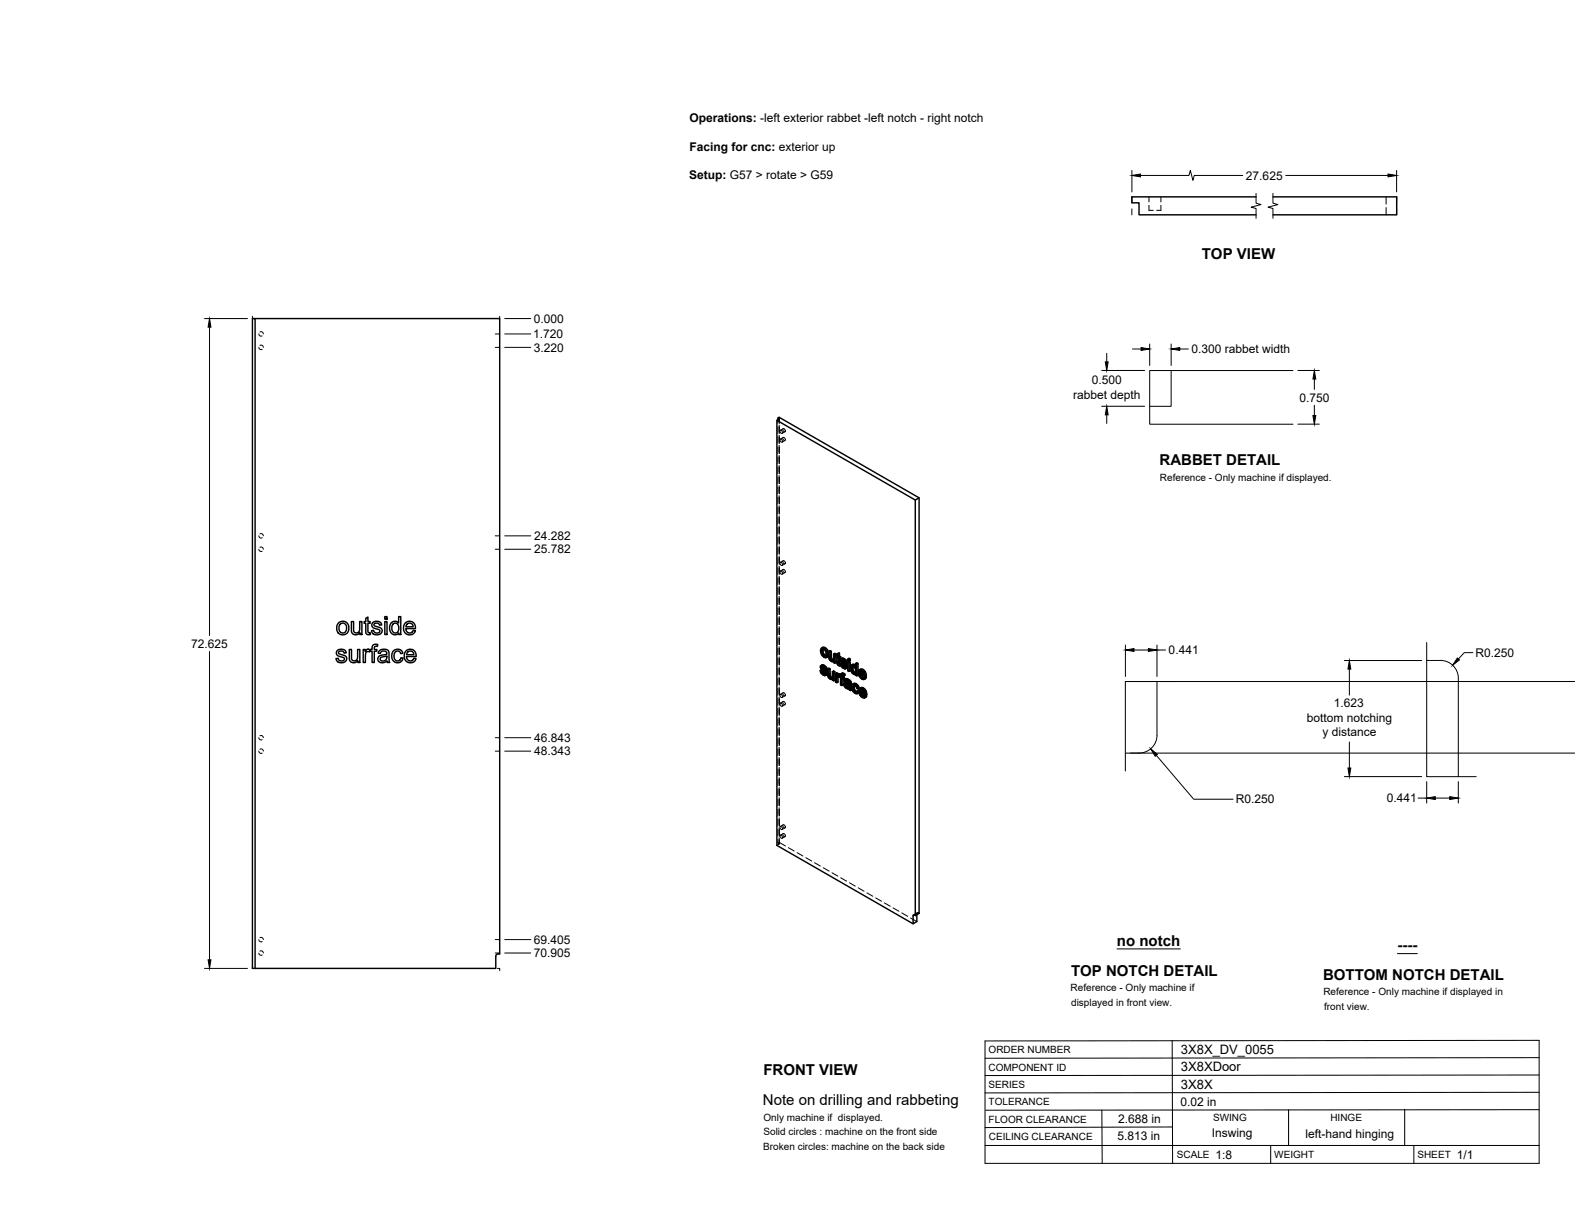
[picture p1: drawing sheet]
<svg xmlns="http://www.w3.org/2000/svg" width="559mm" height="432mm" viewBox="0 0 559 432" stroke-linecap="round" stroke-linejoin="round" font-family="sans-serif">
<!-- layer: Visible -->
<g fill="none" stroke="#000" stroke-width=".51">
<path d="M445.6 69.9h-44v2.1h2.5v4.2h41.5M451.7 69.9h43.8v6.3h-43.8M90.5 113h86.8v225.5h-.9l-.4 .4-.1 4.7h-86.3v-230.6h.9v230.6M275.6 149.1l49.1 28.3 1.4-.8M276 148.9v-.6l.4-.2 49.7 28.5v147.5l-1.4 .7M276 148.3l.5 .3-.9 .5v150.9l48.4 27.8M324.7 177.4v147.4M129.8 219.4l.7-.5v1.6h.8v.6h-.8v2.9l.3 .5h.5l.1 .6a1.14 1.14 0 0 1-1.3-.1 1.14 1.14 0 0 1-.3-1.2v-2.7h-.6v-.6h.6zM136.5 218.8h.8v.9h-.8zM119.7 230.8l.8-.4a1.71 1.71 0 0 1 2.4 1.2l-.8 .1a.93 .93 0 0 0-1-.9 .93 .93 0 0 0-.9 1.1l1 .4a1.53 1.53 0 0 1 1.8 1.8 2.03 2.03 0 0 1-2.1 1.1 2.03 2.03 0 0 1-1.7-1.5l.8-.1a1.08 1.08 0 0 0 1.1 1 1.08 1.08 0 0 0 1-1.1l-.4-.3a2.45 2.45 0 0 1-2.3-1.2zM120.2 220.9l.8-.4a2.33 2.33 0 0 1 2.8 2.8 2.33 2.33 0 0 1-3.7 1.3 2.95 2.95 0 0 1 .1-3.7zM120.6 221.5l.7-.4a1.73 1.73 0 0 1 1.7 1.8 1.73 1.73 0 0 1-1.7 1.7l-.3-.2a2.18 2.18 0 0 1-.4-2.9z"/>
<path d="M123.9 230.4h.8v2.6a1.14 1.14 0 0 0 1.2 1.5 1.14 1.14 0 0 0 1-1.6v-2.5h.8v4.7h-.7v-.7a1.64 1.64 0 0 1-2 .7 1.64 1.64 0 0 1-1.1-1.8zM124.7 220.5h.8v2.6a1.14 1.14 0 0 0 1.1 1.5 1.14 1.14 0 0 0 1-1.6v-2.5h.8v4.6h-.7v-.6a1.64 1.64 0 0 1-2 .7 1.64 1.64 0 0 1-1-1.8zM128.9 230.4h.7v.7a1.1 1.1 0 0 1 1.7-.5l.7-.2v-.4a1.33 1.33 0 0 1 .6-1.3 1.33 1.33 0 0 1 1.4 0l-.1 .6a.73 .73 0 0 0-1.1 .7v.4h.9v.7h-.9v4h-.8v-4h-.7v-.4l-.2 .6a.93 .93 0 0 0-1.1 0 .93 .93 0 0 0-.3 1l-.1 2.8h-.7zM132.2 221l.9-.5a1.7 1.7 0 0 1 2.3 1.2l-.7 .1a.96 .96 0 0 0-1-.8 .96 .96 0 0 0-.9 .9l.9 .5a1.5 1.5 0 0 1 1.8 1.9 2.03 2.03 0 0 1-2 1 2.03 2.03 0 0 1-1.7-1.5l.7-.2a1.08 1.08 0 0 0 1.2 1 1.08 1.08 0 0 0 1-1l-.4-.3a2.37 2.37 0 0 1-2.3-1.2zM134.5 231a2.17 2.17 0 0 1 3.5 .4l.3 3.7h-.8l-.2-.6a1.78 1.78 0 0 1-1.9 .7 1.78 1.78 0 0 1-1.4-1.6l.1-.2a1.76 1.76 0 0 1 1.7-1l.4-.1a.7 .7 0 0 0 1-.5 .7 .7 0 0 0-.8-.8 1.12 1.12 0 0 0-1.5 .9l-.7-.1zM135.1 233.3l2.1-.6a1.28 1.28 0 0 1-.7 1.7 1.28 1.28 0 0 1-1.6-.7zM136.5 220.5h.8v4.6h-.8zM138.8 221a1.73 1.73 0 0 1 2.6 .1v-2.3h.8v6.3h-.7v-.5l-.7 .5a2.21 2.21 0 0 1-2.3-.8 2.21 2.21 0 0 1-.2-2.4zM139.4 221.5l.4-.3a1.74 1.74 0 0 1 1.6 .9 1.74 1.74 0 0 1-.2 1.9 1.3 1.3 0 0 1-1.7 .4 1.3 1.3 0 0 1-.5-1.7zM139.6 231a1.96 1.96 0 0 1 3.3 .8l-.7 .1a1.29 1.29 0 0 0-1.7-.8 1.29 1.29 0 0 0-.7 1.8l.2 .8a1.17 1.17 0 0 0 1.2 .8 1.17 1.17 0 0 0 1-1.1l.8 .1-.3 .9a2.17 2.17 0 0 1-2.9 .4 2.17 2.17 0 0 1-.7-2.9zM143.8 221.1a2.14 2.14 0 0 1 2.5-.4 2.14 2.14 0 0 1 1.1 2.3h-3.4l.1 .7a1.3 1.3 0 0 0 1.3 .9 1.3 1.3 0 0 0 1.2-.9l.8 .1-.3 .6a2.32 2.32 0 0 1-3.2 .3 2.32 2.32 0 0 1-.4-3.2zM144 231a2.15 2.15 0 0 1 2.6-.4 2.15 2.15 0 0 1 1.1 2.3h-3.5l.2 .7a1.29 1.29 0 0 0 1.2 .9 1.29 1.29 0 0 0 1.2-.9l.8 .1-.3 .6a2.32 2.32 0 0 1-3.2 .3 2.32 2.32 0 0 1-.4-3.2z"/>
<path d="M144.4 221.4l1.3-.3a1.23 1.23 0 0 1 .9 1.3h-2.6zM144.7 231.4l.6-.4 .8 .1 .6 .5 .1 .7h-2.5zM291 237.9l.7 1.4 .8 .4 .5-.1M291.2 236.2l.6-.3 .7 .2 .6 .5 .4 .9-.5 .3-.1-.6M291.6 231.2v-.5a.92 .92 0 0 1 1.1 0 .92 .92 0 0 1 .4 1l-.2 1-.6 .1M291.6 237.7l-.6 .2 .4 .2M291.6 238.7l.5 .4 .4-.3M291.7 237.3l1 1 .5-.3M291.8 237.9l-.4 .2 .1 .4 .6-.1M291.8 235.9l-.6 .4-.1 .6 1.6 2.1M291.8 236.7l-.3 .3 .5-.2M291.8 232.2l.5 .6 .5-.3"/>
<path d="M291.9 238l.8 .9M292 236.7l.6 .7M292 236.3l.5 .4 .5-.2M292 230.9l-.4 .3v.5l.2 .5 .4-.3M292 236.8l.6 .8 .4 .2M292 236.8h-.5M292.1 235.9l-.8 .3M292.1 230.4l.1 1.4 .8 .8M292.1 237l-.4 .3-.2-.3M292.3 230l.9 .9 .5-.2M292.5 236.1l-.5 .2-.4-.1M292.5 236.7l.4 .5 .4-.2"/>
<path d="M292.7 239l-.2 .2-.4-.1M292.7 238.3l.3 .4 .5-.3M292.8 229.8l-.5 .2-.8-.1M292.9 237.7l.7 1.2-.1 .4-.6 .4M293 238.7l.1 .5 .5-.3M293.1 239.2l-.1 .4 .5-.3M293.2 230.9l.4 1.4 .4-.3M293.4 233.1a1.73 1.73 0 0 1-2.3-1.8l.2-1.1 .7-.5h.6l.7 .5 .6 1.1 .1 1-.1 .6-.7 .4M293.6 232.3l-.2 .8 .5-.2M293.6 237.3l.5 .3 .4-.3M294.1 237.6v2.2l.5-.2M294.1 239.8l.2 .4 .4-.2"/>
<path d="M294.5 231.4v2.2l.5-.3M294.5 233.6l.2 .4 .5-.3M294.7 234l.3 .3 .5-.2M295 231.1l-.5 .3-.4-.3M295 234.3l.4 .1M295.3 238.3l.5 .3 .4-.3M295.4 234.4l.2-.1zM295.7 234.1l-.7-.6v-2.4l-.5-.3-.4 .3 .1 2.7 .8 .9h.8M295.7 232.1l.5 .2 .4-.2M295.8 238.6v3l.4-.3v-3l-.4-.2-.5 .2v1.8l-.3 .5 .2-.1M295.8 234.7v.4l.4 .2M295.8 234.7l-.2 .1"/>
<path d="M296.2 232.3v3l.4-.2v-3l-.4-.3-.5 .3v2.1M296.6 233l.3 .2 .2 2.6 .8 .5 .3-.2M296.9 232.4l-.3 .2 .3 .2v-.8l.9-.3v1.1l.5 .2v.4l-.5 .3v-.4M297.3 239.9l-.4 .7 .4-.2M297.3 239.3v-.4l-.4-.2-.5 .3v3l.5 .2M297.3 238.9l-.5 .3-.4-.2M297.4 240l-.1 2-.4 .2v-1.6M297.4 240l.5 .2M297.4 240l-.4 .1M297.4 232v1l.4-.2M297.4 233l.4 .3 .5-.3M297.4 239.4l.4 .4"/>
<path d="M297.6 239.1l-.8 .5v-.4M297.6 235.7l.2 .1M297.8 231.7l-.9 .3M297.8 239.8v.4M297.8 239.9l-.1 .4M297.8 235.8l.1 .5M297.9 239.2l.3 .3M297.9 239.2l-.8 .2M297.9 235.2l-.5 .3v-2.1l.4 .3v1.4l.3 .4M297.9 235.4l-.5 .1M298.1 235.5l.7 1.4 .8 .4 .5-.1M298.1 235.5l-.6 .1"/>
<path d="M298.1 235.5h.1M298.1 235.7l-.3 .1M298.4 233.8l.5-.3 .9 .3 .8 1.3-.5 .3-.1-.6M298.4 239.1l.8-.3 .6 .4-.1 .4-.4 .3 .1-.4M298.6 234.4h.5l1 1M298.7 235.4l-.6 .1 .4 .2M298.7 236.3l.5 .4 .5-.2M298.8 234.9l1 1 .5-.3M298.9 235.5l-.4 .2 .1 .4 .6-.1M298.9 234.3l-.3 .4 .5-.3M298.9 233.5l-.6 .3-.1 .7 1.6 2.1M298.9 238.8l-.6 .4-.1 .8-.4-.2 .4-.3"/>
<path d="M298.9 239.2l.5 .3 .4-.3M299 235.6l.8 .9M299.1 234.3l.6 .7M299.1 239.8l.5 .5v.4l-.4 .2v-.4M299.1 234l.6 .4 .4-.3M299.2 236.7l.5 .1M299.2 233.5l-.8 .3M299.3 234.6l-.5 .3-.2-.2M299.3 239.9l-.6-.3v.6l.4-.2M299.4 238.9l-.5 .3-.4-.1M299.6 233.7l-.5 .3-.4-.2M299.7 234.4l.3 .4 .4-.2"/>
<path d="M299.8 236.6l-.1 .2M299.8 235.9l.3 .4 .5-.3M300 235.3l.6 .7 .1 .7-.7 .6M300.1 236.3l.1 .5 .5-.3M300.2 236.8l-.1 .4 .5-.3M300.8 235l.4 .2 .5-.2M300.8 233.8l.4 .3 .5-.3M301.2 234.7l.5 .3v3l-.5 .2v-3M301.2 234.7l-.4 .3v3l.4 .2M301.2 234.1v.6l.5-.3v-.6l-.5-.2-.4 .2v.6l.4 .3M302.1 236l.9-.3 .6 .3M302.4 238.3l.5 .5 .4-.2"/>
<path d="M302.4 236.5l.7 .2 .5 .9-.1 1.1-.6 .1M302.5 236.5l-.3 .8M302.6 237l-.4 .3v.5l.2 .5 .5-.3M302.7 236.5l.1 1.4 .7 .8M302.7 235.7l-.4 .2a2 2 0 0 0 1.2 3.4l.1-.1M302.8 236.1l.5 .3M303.3 235.8l-.5 .3-.5-.2M303.6 235.4l.4 .3 .4-.3M303.6 239.2v.4l.4 .2M303.6 239.2l-.2 .1M304 235.7v4.1l.4-.2v-4.2l-.4-.2-.4 .2v1.5l-.3-.5 .3-.1M305.2 239.9l.6 .6 .4-.3"/>
<path d="M305.5 238.4l-.5 .2 1.5 .9-.6-1.2a.5 .5 0 0 0-.6-.2 .5 .5 0 0 0-.3 .5M305.5 238.1v.3l.8 .5M305.5 239.4l1 .9M305.7 239.7l-.5 .2-.2-.9 1.9 1.2M305.8 237.8l.8 .9 .4-.3M306.2 237.5l-.4 .3-.9-.1M306.6 238.7l.3 1.3 .5-.2M294.3 240.2l.3 .4 .5-.3M294.6 240.6h.4M295.3 240.4l-.7-.7-.1-2.4-.4-.2-.5 .2 .1 2.5 .7 1.1 .6 .2 .4-.2M295.4 240.9v.4l.4 .3M295.4 240.9l-.2 .1"/>
<path d="M297.8 240.2l.4 .2v2.6l.5 .2M298.7 240.2l.5 .3 .4-.2M299.1 240.9v2.1l-.4 .2v-2.6l.5 .3M299.6 242.4l.5-.3 1.1 .3M299.7 241.1l1-.2 1.2 1 .3 2.9-.4 .2-.2-.4M299.9 242.9h.3a.76 .76 0 0 1 .7 .2 .76 .76 0 0 1 .2 .7M300 243.5l.4 .4 .4-.3M300 242.8l-.2 .3M300.1 242.1l-.7 .6 .2 .9 .8 .7h.8l.1 .5 .5 .2M300.2 242.9l-.4 .2 .1 .3 .5-.1M300.3 242.9l.2 .5 .6 .4M300.3 241.6l-.4 .3a.81 .81 0 0 1 .9-.1 .81 .81 0 0 1 .4 .9l-1.2-.3"/>
<path d="M300.3 241.6h.1M300.4 243.9l.4 .1M300.4 242.1l-.7 .2M300.5 240.8l-1 .5-.1 .3 .5 .3M300.6 241.3l.6 .4 .4-.3M300.8 244l.3-.1zM301.1 241l-.5 .3-.6-.2M301.2 241.7l.3 .4 .4-.2M301.5 242.1l.1 .4 .4-.2M301.6 242.5v2.1l.5-.3M302.5 242.8l.7-.4 .7 .3 .6 .6 .3 .9-.4 .2-.3-.9M302.6 244l.2 1 .5-.2"/>
<path d="M302.8 245l.6 .6 .4-.3M303.1 243.8l-.5 .2 .1-.4a.64 .64 0 0 1 .7-.4 .64 .64 0 0 1 .5 .8l.5 .4M303.1 243.2l.2 1.6 .7 .6M303.2 242.4l-.5 .3a2.01 2.01 0 0 0 .1 2.9l1.3 .5M303.4 242.9l.7 .6 .4-.2M303.8 242.6l-.4 .3-.7-.2M304 245.2l-.2 .5-.4-.1M304.7 245.4l-.6 .7 .6-.4M304.7 245.1l-.2-.1-.5 .2 .4 .3M305.4 246.5l.5 .6 .5-.3M305.6 244.9l-.4 .3 1.4 .8-.6-1.2a.46 .46 0 0 0-.6-.1 .46 .46 0 0 0-.2 .5M305.6 244.6v.3l.9 .5"/>
<path d="M305.7 245.9l.9 1M305.8 240.5l.4 .1M305.8 246.2l-.4 .3-.3-.9 2 1.1M305.9 244.3l.8 .9 .5-.2M305.9 247.1l.4 .1M306.3 244.1l-.4 .2-.9-.1M306.5 240.3l.4 .3 .5-.3M306.5 240.3l-.2 .2M306.6 246.8l.5 .4 .4-.3M306.6 246.8l-.2 .3M306.7 245.2l.4 1.4 .4-.3M306.8 240.1l-.3 .2"/>
<path d="M306.9 240l.5-.1v-.5l-.7-1.5-1-.6-.8 .4-.4 1 .5 1.5 1.1 .9h.5l.3-.5M307 246.6l-.4 .2M307 240.1l.3 .5-.7 .4M307.1 246.6l.4-.2v-.4l-.7-1.6-1-.5-.8 .3-.3 1.2 .4 1.3 1.2 1 .6-.2 .2-.3M307.1 246.7l.4 .4-.7 .5M325.3 324.5v2.5l-1.3 .8v-3.1l.7 .1"/>
</g>
<!-- layer: Hidden -->
<g fill="none" stroke="#000" stroke-width=".35">
<path d="M407.6 72.8v1.8h1.6M407.6 69.9v1.7M411.9 72.8v1.8h-1.5M411.9 69.9v1.7M491.8 69.9v2.5M491.8 73.6v2.6M91.8 118.5l.4 .7h.8M92.2 117.8h.8l.4 .7M91.8 123.3l.4 .6h.8M92.2 122.6l.8-.1 .4 .8M276 148.9v1.3M276 151.4v2.4"/>
<path d="M276 155v2.4M276 158.6v2.3M276.4 148.1v1.5M276.4 150.8v2.4M276.4 154.4v2.4M276.4 158v2.4M276.5 148.6v1.6M276.5 151.4v2.4M276.5 155v2.4M276.5 158.6v2.3M276.8 152.7a.55 .55 0 0 1 .7 .3 .55 .55 0 0 1-.3 .8l-.4-.5zM276.8 155.8a.56 .56 0 0 1 .7 .3 .56 .56 0 0 1-.3 .8l-.5-.7z"/>
<path d="M277.8 152.1a.61 .61 0 0 1 .7 .4 .61 .61 0 0 1-.2 .7l-.5-.4zM277.8 155.2a.61 .61 0 0 1 .7 .4 .61 .61 0 0 1-.2 .7l-.5-.4zM277.9 155.2l-1 .6M277.9 152.1l-1 .6M278.5 156.3l-1 .6M278.5 153.2l-1 .6M276 162.1v2.4M276 165.7v2.4M276 169.3v2.3M276 172.8v2.4M276 176.4v2.4M276 180v2.4"/>
<path d="M276.4 161.6v2.3M276.4 165.1v2.4M276.4 168.7v2.4M276.4 172.3v2.3M276.4 175.9v2.3M276.4 179.4v2.4M276.5 162.1v2.4M276.5 165.7v2.4M276.5 169.3v2.3M276.5 172.8v2.4M276.5 176.4v2.4M276.5 180v2.4"/>
<path d="M91.8 194.9l.4 .7h.8M91.8 190.1l.4 .7h.8M92.2 194.2h.9l.3 .7M92.2 189.4l.9 .1 .3 .6M276 183.6v2.3M276 187.1v2.4M276 190.7v2.4M276 194.3v2.4M276 197.8v2.4M276.4 183v2.4M276.4 186.6v2.3M276.4 190.1v2.4"/>
<path d="M276.4 193.7v2.4M276.4 197.3v2.4M276.5 183.6v2.3M276.5 187.1v2.4M276.5 190.7v2.4M276.5 194.3v2.4M276.5 197.8v2.4M276.8 199.5a.6 .6 0 0 1 .7 .4 .6 .6 0 0 1-.2 .7l-.5-.4zM277.8 199a.55 .55 0 0 1 .7 .3 .55 .55 0 0 1-.3 .7l-.4-.4zM277.9 198.9l-1 .6M276 201.4v2.4M276 205v2.4"/>
<path d="M276 208.6v2.3M276 212.1v2.4M276 215.7v2.4M276 219.3v2.4M276.4 200.9v2.3M276.4 204.4v2.4M276.4 208v2.4M276.4 211.6v2.4M276.4 215.1v2.4M276.4 218.7v2.4M276.5 201.4v2.4M276.5 205v2.4"/>
<path d="M276.5 208.6v2.3M276.5 212.1v2.4M276.5 215.7v2.4M276.5 219.3v2.4M276.8 202.6a.6 .6 0 0 1 .7 .4 .6 .6 0 0 1-.2 .8l-.5-.5zM277.8 202.1a.56 .56 0 0 1 .7 .3 .56 .56 0 0 1-.3 .7l-.5-.6zM277.9 202.1l-1 .5M278.5 203.2l-1 .5M278.5 200l-1 .6M276 222.8v2.4M276 226.4v2.4M276 230v2.4"/>
<path d="M276 233.6v2.3M276 237.1v2.4M276.4 222.3v2.4M276.4 225.8v2.4M276.4 229.4v2.4M276.4 233v2.4M276.4 236.6v2.4M276.5 222.8v2.4M276.5 226.4v2.4M276.5 230v2.4M276.5 233.6v2.3M276.5 237.1v2.4"/>
<path d="M291.4 237.7l.4 .9M291.5 236.4l-.5 .2M291.6 236.1l-.5 .2M291.6 230.7l-.5 .2M291.6 237.7l.3 .3M291.6 236.9l-.5 .2M291.7 235.9l-.2 .7 .7 1a1.11 1.11 0 0 1 .9 1.3h-.4l.4-.2M291.8 238.6l.7 .7 .8 .1M291.8 238.6l-.5 .2M291.8 237.8v.1M291.9 237.3l-.5 .3M291.9 232l.9 .9 .9 .1"/>
<path d="M291.9 236.6l-.1 .1M291.9 232l-.4 .3M292 229.7l-.4 .8 .3 1.5M292.1 236.4l-.5 .2 .4-.2M292.2 230.2l-.1 .2M292.2 230.2l.7 .1 .6 1v1l-.5 .3M292.2 230.2l-.4 .2M292.5 236.5l-.5 .2a.33 .33 0 0 1 .2-.4 .33 .33 0 0 1 .4 .3l.5 .7 .4 .2M292.5 239.3l-.4 .2M292.6 237.4l.3 .3M292.8 230.2l-.5 .3M292.8 232.9l-.5 .3"/>
<path d="M292.9 236.9l-.5 .2M293 239l-.4 .2M293 238.4l-.5 .2M293.1 237.3l-.5 .3M293.1 239.5l-.5 .2M293.3 232.5l-.4 .3M293.3 230.8l-.4 .3M293.4 233.1l-.4 .3M293.6 231.8l-.5 .3M294.1 237.1l.2 2.9 .7 .7 .8-.1v.5l.4 .2M294.1 239.4l-.4 .3M294.3 239.9l-.5 .3"/>
<path d="M294.5 230.8l.2 3 1 .7 .5-.1v.4l.4 .3M294.5 233.2l-.4 .3M294.7 233.7l-.5 .2M295 234.1l-.5 .3M295.4 234.4l-.4 .3M295.8 238.1v1.8l-.2 .4-.3 .1M296 234.1l-.4 .3M296.1 234l-.5 .3 .3-.2M296.2 231.8v2l-.5 .3M296.2 234.8l-.4 .3M296.2 234.4l-.4 .3M296.9 238.7v3l.4 .3"/>
<path d="M297.1 232.3l-.2 .1M297.3 239.4l-.5 .2M297.4 231.8v.7l-.3-.2v.4l.3 .2v2.2l.3 .6 .6 .4-.2-.6M297.4 232.5l-.8 .5v-.4M297.4 232.9l-.5 .3M297.4 239.8l-.1 .1M297.5 235.3l-.5 .2M297.5 239.2l-.2 .1M297.5 239.7l-.4 .2M297.6 239.6l-.5 .3M297.6 235.6l-.4 .3M297.8 239.7l-.4 .3 .3-.4 .5 .4 .1-.3 .4 .4v2.6l.4 .3"/>
<path d="M297.8 233.2l-.4 .2M298 235.9l-.4 .3M298.3 233.4l-.5-.2v.5M298.3 239.6l-.5 .2M298.3 239.5h-.1M298.3 239.9l-.5 .3 .4-.2M298.3 239.7l-.5 .2M298.3 235.6l-.2 .1M298.3 236.1h-.1M298.5 235.3l.4 .9M298.6 234l-.4 .3M298.7 239.7l-.5 .3"/>
<path d="M298.7 233.7l-.5 .2M298.7 235.4l.3 .2M298.7 234.5l-.4 .2M298.7 239l-.4 .2M298.8 233.6l-.2 .7 .7 .9a1.13 1.13 0 0 1 .9 1.3h-.4l.4-.2M298.9 238.8l-.2 .9-.5-.2M298.9 236.2l.9 .8h.7M298.9 236.2l-.5 .3M299 235.5h-.1M299 234.9l-.5 .3M299 234.2l-.1 .1M299.1 234.3a.33 .33 0 0 1 .2-.4 .33 .33 0 0 1 .4 .3l.5 .8 .4 .1"/>
<path d="M299.1 234l-.4 .3M299.2 234l-.5 .3M299.2 239.4l-.5 .2M299.5 239.4l-.5 .3M299.6 234.1l-.5 .3M299.7 236.9l-.5 .3M299.7 235l.3 .3M299.7 239.6l-.5-.2-.1 .4M300 234.5l-.4 .2M300.1 236.6l-.4 .2 .4-.2M300.1 236l-.4 .2M300.2 235l-.5 .2"/>
<path d="M300.2 237.1l-.5 .2M301.2 234.7v3l.5 .3M301.2 233.6v.5l.5 .3M301.2 237.7l-.4 .3M301.2 234.1l-.4 .3M302.2 236.8l-.5 .2M302.3 236l-.4 .3M302.3 237.7l-.4 .2M302.5 235.8l-.3 .7v.8a1.47 1.47 0 0 0 1.8 1.7v.3l.4 .3M302.7 238.5l-.4 .2M302.8 236.3l-.1 .2M302.8 236.3h.6l.6 1v1.1l-.5 .3"/>
<path d="M302.8 236.3l-.3 .2M302.9 236.2l-.5 .3M303.3 239l-.4 .2M303.3 236.3l-.4 .2M303.7 236.2l-.1 .1M303.8 238.6l-.4 .3M303.8 236.9l-.4 .2M304 235.2v1.5l-.4-.7M304 236.7l-.4 .2M304 239l-.4 .2 .3-.1M304 237.9l-.4 .2M304 239.3l-.4 .3"/>
<path d="M305 238.4l-.5 .3M305.3 237.4l-.3 .9 .3 1.4 .9 1 .9 .1M305.3 239.7l-.4 .3M305.4 238.8l-.4 .2M305.5 239.4l-.1-.6 2 1.1M305.7 237.9l-.2 .2M305.7 237.9l.8 .3 .4 1-.6-.3M305.7 237.9l-.5 .2M306.2 237.9l-.4 .3M306.7 238.5l-.4 .3M306.9 239.2l-.4 .3M276 240.7v2.4"/>
<path d="M276 244.3v2.4M276 247.8v2.4M276 251.4v2.4M276 255v2.4M276 258.6v2.3M276.4 240.1v2.4M276.4 243.7v2.4M276.4 247.3v2.4M276.4 250.8v2.4M276.4 254.4v2.4M276.4 258v2.4M276.5 240.7v2.4"/>
<path d="M276.5 244.3v2.4M276.5 247.8v2.4M276.5 251.4v2.4M276.5 255v2.4M276.5 258.6v2.3M276.8 246.4a.55 .55 0 0 1 .7 .3 .55 .55 0 0 1-.3 .8l-.4-.5zM276.8 249.5a.56 .56 0 0 1 .7 .4 .56 .56 0 0 1-.3 .7l-.5-.7zM277.8 245.8a.61 .61 0 0 1 .7 .4 .61 .61 0 0 1-.2 .7l-.5-.4zM277.8 248.9a.61 .61 0 0 1 .7 .4 .61 .61 0 0 1-.2 .7l-.5-.4zM277.9 248.9l-1 .6M277.9 245.8l-1 .6M278.5 250l-1 .6"/>
<path d="M278.5 246.9l-1 .6M294.6 240.3l-.5 .3M295 240.7l-.5 .2M295.4 240.4l-.2 .1M295.6 240.3l-.5 .3M295.7 240.2l-.4 .3M295.8 240.6l-.4 .3 .3-.1M295.8 241.1l-.4 .2M296.9 241.7l-.5 .3M298.7 242.7l-.5 .3M298.7 240.1l-.5 .3M299.1 240.4l-.4 .2"/>
<path d="M299.6 240.7l-.5-.3v.5M299.8 242.6l-.4 .3M299.9 241.3l-.5 .3M299.9 242.3l-.5 .2M300 242.1l-.2 .7 .2 .6 .9 .7h.8l.1 .4M300 243.4l-.4 .2M300.1 240.9l-.5 .2M300.1 240.9l-.2 .4 .4 .3a.81 .81 0 0 1 1-.1 .81 .81 0 0 1 .3 .9h-.4M300.2 242.9l.3-.3a.86 .86 0 0 1 1.1 1l-.5 .2M300.5 242.6l-.5 .3 .4-.2M300.5 241.3l-.4 .2M300.7 244l-.5 .2"/>
<path d="M301 241.4l-.5 .3M301.2 244.2l-.5 .2M301.4 243.7l-.4 .3M301.5 241.9l-.4 .2M301.6 243.6l-.5 .3 .2-.1M301.6 242.9l-.4 .3M301.6 242.5l-.4 .3M301.6 242.4l-.4 .3M301.7 244.1l-.5 .2M301.8 244.5l.4 .3M301.8 244.5l-.5 .3M302.6 243.5l-.4 .3"/>
<path d="M302.8 242.7l-.5 .3M303 242.5l-.4 .7 .2 1.3 .7 1.1 1 .3M303 244.9l-.5 .2M303.1 243.2a.78 .78 0 0 1 1-.1 .78 .78 0 0 1 .3 .9l.4 .2M303.3 243l-.5 .3M303.8 245.8l-.4 .2M303.8 243l-.4 .3M304 245.4h.2M304.2 243.4l-.4 .3M304.2 245.4l-.4 .3M304.4 244l-.4 .2M304.5 245l-.3 .4"/>
<path d="M304.7 245.1l.2 .2-.2 .4M304.9 245.3l-.2 .1M305.1 245l-.4 .2M305.5 244l-.4 1 .4 1.3 .9 .9 .8 .2M305.5 246.3l-.5 .2M305.6 245.3l-.5 .3M305.7 245.9l-.1-.6 1.9 1.1M305.8 244.4l-.2 .2M305.8 244.4l.9 .4 .4 1-.6-.4M305.8 244.4l-.4 .3M306.2 240.7l-.4 .2M306.3 244.5l-.4 .3"/>
<path d="M306.4 247.2l-.5 .3M306.5 240.3h.1M306.6 246.9h.2M306.7 240.3l-.4 .2 .3-.2M306.8 246.9l-.4 .2M306.9 245.1l-.5 .3M306.9 240l-.1 .1M307 240.8l-.5 .3M307 240.1l-.4 .2M307 246.6h.1M307.1 245.8l-.5 .2M307.1 247.4l-.4 .3"/>
<path d="M307.1 246.7l-.3 .2M91.8 266.5l.4 .7h.8M91.8 261.7l.4 .7h.8M92.2 265.8h.8l.4 .7M92.2 261.1l.8-.1 .4 .7M276 262.1v2.4M276 265.7v2.4M276 269.3v2.4M276 272.9v2.3M276 276.4v2.4M276 280v2.4M276.4 261.6v2.3"/>
<path d="M276.4 265.1v2.4M276.4 268.7v2.4M276.4 272.3v2.4M276.4 275.9v2.3M276.4 279.4v2.4M276.5 262.1v2.4M276.5 265.7v2.4M276.5 269.3v2.4M276.5 272.9v2.3M276.5 276.4v2.4M276.5 280v2.4M276 283.6v2.3"/>
<path d="M276 287.1v2.4M276 290.7v2.4M276 294.3v2.4M276 297.9v1.2M276.4 297.3v1.6l2.3 1.3M276.4 298.9l-.4 .2 .5 .3-.9 .6M276.4 283v2.4M276.4 286.6v2.3M276.4 290.2v2.3M276.4 293.7v2.4M276.5 283.6v2.3M276.5 287.1v2.4"/>
<path d="M276.5 290.7v2.4M276.5 294.3v2.4M276.5 297.9v1.5M276.8 296.4a.6 .6 0 0 1 .7 .3 .6 .6 0 0 1-.2 .8l-.5-.5zM276.8 293.2a.56 .56 0 0 1 .7 .4 .56 .56 0 0 1-.3 .7l-.5-.6zM277.8 292.7a.58 .58 0 0 1 .7 .3 .58 .58 0 0 1-.2 .8l-.5-.5zM277.8 295.8a.55 .55 0 0 1 .7 .3 .55 .55 0 0 1-.3 .7l-.4-.4zM277.9 295.8l-1 .5M277.9 292.6l-1 .6M278.5 296.9l-1 .5M278.5 293.7l-1 .6M279.7 300.8l2.1 1.1"/>
<path d="M282.8 302.5l2.1 1.2M285.9 304.3l2.1 1.2M289 306.1l2.1 1.2M292.1 307.9l2.1 1.2M295.2 309.7l2.1 1.2M298.3 311.4l2.1 1.2M301.4 313.2l2 1.2M304.5 315l2.1 1.2M307.6 316.8l2 1.2M310.7 318.6l2 1.2M91.8 338.2l.4 .6h.8M91.8 333.4l.4 .7h.8"/>
<path d="M92.2 337.5l.8-.1 .4 .7M92.2 332.7h.8l.4 .7M313.8 320.4l2 1.1M316.9 322.1l2 1.2M320 323.9l2 1.2M323.1 325.7l2.2 1.3M325.4 323.9l-1.3 .7M326.1 324.1l-.6-.3-.2 .7"/>
</g>
<!-- layer: Reference -->
<g fill="none" stroke="#000" stroke-width=".35">
<path d="M401.6 69.9v2.1M401.6 74.1v2.1M495.5 69.9v2.1M495.5 74.1v2.1M89.6 112.2v.8h.8M175.7 118.5h1.6M177.3 112.2v.8h-.8M175.7 123.3h1.6M415.5 131.5v12.7h-7.6M458.7 131.5h-50.8v19h50.8M175.7 190.1h1.6M175.7 194.9h1.6"/>
<path d="M506.2 234.3a12.9 12.9 0 0 1 7.8 .7 6.4 6.4 0 0 1 3.4 5.7M506.2 228v47.6h17.6M410.5 241.8v19a6.4 6.4 0 0 1-6.4 6.4M416.9 241.8h-17.6v31.8M517.4 240.7v34.9M175.7 261.7h1.6M175.7 266.5h1.6M399.3 267.2h4.8M175.7 338.1h1.6M175.7 333.4h1.6M89.6 342.8v.8h.8M176.5 343.6h.8v.8"/>
</g>
<!-- layer: Hidden Narrow -->
<path d="M292.5 237.9l-.4 .3M294.1 239l-.5 .2M294.5 232.7l-.4 .3M295.8 239.7l-.5 .2M296.2 233.4l-.5 .3M297.4 234.6l-.5 .3M298.7 239.4l-.5 .3M299.1 239.7h.1M299.7 235.5l-.5 .3M300.9 242.7l-.4 .3M301.6 243.1l-.4 .3M325.8 323.9l-1.4 .8 .9-.6" fill="none" stroke="#000" stroke-width=".35"/>
<!-- layer: Visible Narrow -->
<path d="M292.5 237.4l-.4 .2M294.5 239l-.4 .3M295 232.8l-.5 .2M297.8 234.9l-.4 .3M299.1 239.7l-.4 .3M299.7 235l-.5 .2M300.8 242.3l-.4 .2M302.1 242.8l-.5 .2M302.1 243.4l-.5 .3M324.4 324.7l-.4 .2" fill="none" stroke="#000" stroke-width=".35"/>
<!-- layer: Titleblock -->
<g fill="none" stroke="#000" stroke-width=".36">
<path d="M349.5 369.3l196.6-.2v43.7h-196.6zM415.9 369.3l.1 43.5M546.1 375.3l-196.6 .2M390.9 393.9l.2 18.9M416 399.9l-66.5 .2M457.2 393.7v12.7M498.4 393.6v12.7M546.1 393.7l-196.3 .2M546.1 387.6l-196.6 .2M546.1 381.4l-196.6 .2M349.5 406.4h196.6M450.8 406.4v6.4"/>
<path d="M501.6 406.4v6.4"/>
</g>
<!-- layer: FD_Dimensions -->
<g fill="none" stroke="#000" stroke-width=".35">
<path d="M401.6 60.5v7.6M404.6 62.3h17.2l.5-1.8 .9 3.5 .5-1.7h17.2M456.2 62.3h36.3M495.5 60.5v7.6M72.6 113h15.2M74.3 116.1v109.4M179.1 113h9.2M179.1 118.5h9.2M179.1 123.3h9.2M390.9 131.4h15.2M392.7 125.3v3.1M401.8 123.8h3.1"/>
<path d="M407.9 122v7.7M415.5 122v7.7M418.6 123.8h3M460.5 131.4h7.6M466.3 134.5v3.7M390.9 144.1h15.2M392.7 147.2v3M460.5 150.5h7.6M466.3 143.8v3.6M179.1 190.1h9.2M179.1 194.9h9.2M74.3 231.1v109.5"/>
<path d="M399.3 228.9v11.1M402.3 230.6h5.1M410.5 228.9v11.1M410.5 230.6h3M477 234.4h27.4M478.7 237.4v9.2M522.6 231.6h-3.1l-2.1 2.2M401.1 241.8h157.7M179.1 261.7h9.2M179.1 266.5h9.2M401.1 267.2h157.7M410.3 268l13.2 15.6h14"/>
<path d="M477 275.5h27.4M478.7 263.3v9.2M506.2 277.3v7.6M517.4 277.3v7.6M503.1 283.2h3.1M509.2 283.2h5.1M179.1 333.4h9.2M179.1 338.1h9.2M72.6 343.6h15.2"/>
</g>
<g fill="#000" stroke="#000" stroke-width=".35">
<path d="M401.6 62.3l3-.6v1.1zM492.5 61.7l3 .6-3 .5zM74.3 113l.5 3.1h-1zM392.2 128.4h1l-.5 3zM404.9 123.3l3 .5-3 .5zM415.5 123.8l3.1-.5v1zM466.3 131.4l.5 3.1h-1zM392.7 144.1l.5 3.1h-1zM465.8 147.4h1l-.5 3.1zM399.3 230.6l3-.5v1zM407.4 230.1l3.1 .5-3.1 .5zM478.7 234.4l.6 3h-1.1z"/>
<path d="M517.1 233.5l.7 .6-2.4 2zM408.3 265.7l2.3 2-.7 .6zM478.2 272.5h1.1l-.6 3zM506.2 283.2l3-.5v1zM514.3 282.7l3.1 .5-3.1 .5zM73.8 340.6h1l-.5 3z"/>
</g>
<!-- layer: Break Lines -->
<path d="M445.6 68.6v3.5l1.8 .5-3.5 .9 1.7 .5v3.5M451.6 68.6v3.5l1.8 .5-3.5 .9 1.7 .5v3.5" fill="none" stroke="#000" stroke-width=".35"/>
<!-- layer: Notes -->
<path d="M396.3 336.7h22.5M495.8 338.3h7.1" fill="none" stroke="#000" stroke-width=".35"/>
<g font-size="5.3">
<text x="426.4" y="92.1">TOP VIEW</text>
<text x="411.4" y="165.1">RABBET DETAIL</text>
<text x="396.3" y="335.5">no notch</text>
<text x="495.8" y="337.2">----</text>
<text x="380" y="346.1">TOP NOTCH DETAIL</text>
<text x="469.4" y="347.5">BOTTOM NOTCH DETAIL</text>
<text x="270.9" y="381.4">FRONT VIEW</text>
<text x="270.7" y="392.2">Note on drilling and rabbeting</text>
</g>
<g font-size="4.6">
<text x="419" y="373.8">3X8X_DV_0055</text>
<text x="419" y="380.1">3X8XDoor</text>
<text x="419" y="386.2">3X8X</text>
</g>
<g font-size="4.3">
<text x="244.6" y="43.2">Operations: -left exterior rabbet -left notch - right notch</text>
<text x="244.6" y="53.4">Facing for cnc: exterior up</text>
<text x="244.5" y="63.6">Setup: G57 &gt; rotate &gt; G59</text>
<text x="442.1" y="63.7">27.625</text>
<text x="189.1" y="120">1.720</text>
<text x="189.4" y="114.5">0.000</text>
<text x="189.4" y="124.8">3.220</text>
<text x="422.7" y="125.3">0.300 rabbet width</text>
<text x="387.3" y="136.4">0.500</text>
<text x="380.7" y="141.5">rabbet depth</text>
<text x="461" y="142.5">0.750</text>
<text x="189.5" y="191.6">24.282</text>
<text x="189.5" y="196.4">25.782</text>
<text x="67.8" y="229.8">72.625</text>
<text x="414.6" y="232.1">0.441</text>
<text x="523.5" y="233.1">R0.250</text>
<text x="473.3" y="251">1.623</text>
<text x="463.6" y="256">bottom notching</text>
<text x="189.5" y="263.2">46.843</text>
<text x="469.2" y="261.1">y distance</text>
<text x="189.5" y="268">48.343</text>
<text x="438.4" y="285.1">R0.250</text>
<text x="492" y="284.7">0.441</text>
<text x="189.4" y="334.9">69.405</text>
<text x="189.4" y="339.6">70.905</text>
<text x="418.8" y="392.4">0.02 in</text>
<text x="396.7" y="398.3">2.688 in</text>
<text x="396.5" y="404.3">5.813 in</text>
<text x="430" y="403.6">Inswing</text>
<text x="463.1" y="403.8">left-hand hinging</text>
<text x="431.3" y="411.1">1:8</text>
<text x="516.9" y="411.1">1/1</text>
</g>
<g font-size="3.5">
<text x="411.5" y="170.7">Reference - Only machine if displayed.</text>
<text x="379.9" y="351.7">Reference - Only machine if</text>
<text x="469.5" y="353.1">Reference - Only machine if displayed in</text>
<text x="380" y="356.8">displayed in front view.</text>
<text x="469.8" y="358.2">front view.</text>
<text x="350.8" y="373.6">ORDER NUMBER</text>
<text x="350.8" y="379.9">COMPONENT ID</text>
<text x="350.8" y="386.1">SERIES</text>
<text x="350.8" y="392.2">TOLERANCE</text>
<text x="270.9" y="397.7">Only machine if displayed.</text>
<text x="350.8" y="398.4">FLOOR CLEARANCE</text>
<text x="430.4" y="397.8">SWING</text>
<text x="472" y="397.7">HINGE</text>
<text x="270.8" y="407.9">Broken circles: machine on the back side</text>
<text x="270.9" y="402.8">Solid circles : machine on the front side</text>
<text x="350.8" y="404.4">CEILING CLEARANCE</text>
<text x="417.5" y="410.9">SCALE</text>
<text x="452.1" y="410.9">WEIGHT</text>
<text x="502.9" y="410.9">SHEET</text>
</g>
</svg>
